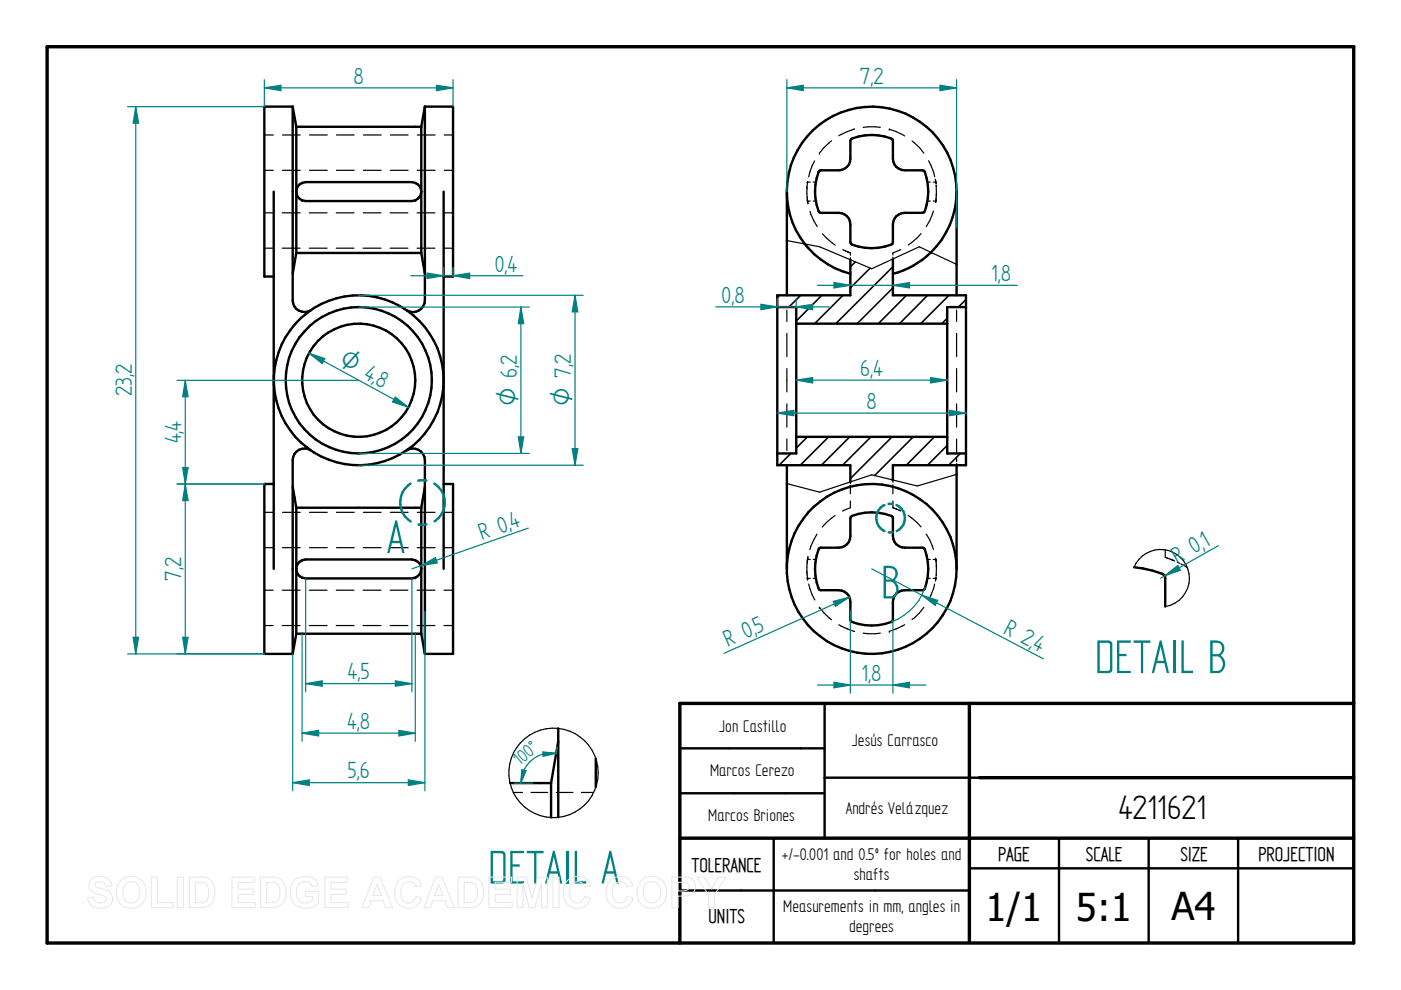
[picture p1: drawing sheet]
<svg xmlns="http://www.w3.org/2000/svg" width="297mm" height="210mm" viewBox="0 0 297 210" stroke-linecap="round" stroke-linejoin="round" font-family="sans-serif">
<path d="M10 9.9h277v190h-277zM205.5 149.1v50.5M287 149.1h-142.9v50.8M144.1 177.7h142.9M207.6 164.9h79.4" fill="none" stroke="#000" stroke-width=".72"/>
<g fill="none" stroke="#000" stroke-width=".51">
<path d="M62.1 22.6v41.1a2.5 2.5 0 0 0 3.9 2M62.1 22.6l.7 4.3M62.1 22.6h-6.1v36h2M62.8 26.9v26.7M62.8 26.9h26.5M63.5 39.1l1.3-.5h22.5a2.01 2.01 0 0 1 2 2 2.01 2.01 0 0 1-2 2h-22.5a2.01 2.01 0 0 1-1.9-1.3 2.01 2.01 0 0 1 .6-2.2zM89.3 26.9v26.7M90.1 22.6v41.1a2.52 2.52 0 0 1-3.9 2M90.1 22.6l-.8 4.3M90.1 22.6h6v36h-2M173.7 36.2l4.1-.1a2.46 2.46 0 0 0 2.5-2.5v-3.8l.1-.3a10.9 10.9 0 0 1 8.8 0l.1 4.1a2.46 2.46 0 0 0 2.5 2.5l4.1 .1a11 11 0 0 1 0 8.8l-4.1 .1a2.46 2.46 0 0 0-2.5 2.5l-.1 4.1a10.9 10.9 0 0 1-8.8 0l-.1-.3v-3.8a2.46 2.46 0 0 0-2.5-2.5l-4.1-.1a11 11 0 0 1 0-8.8zM58 40.6v80"/>
<path d="M62.8 53.6l-.7 4.4M62.8 53.6h26.5M89.3 53.6l.8 4.4M94.1 40.6v80M166.8 40.6v22M180.3 55.1v7.5h-15.5v36h15.5v3.6M189.3 54.9v7.7h15.5v36h-15.5v3.2M197.4 53.5a17.3 17.3 0 0 1-8.1 4.5M198.6 52.2a18 18 0 0 0-4.4-26.9 18 18 0 0 0-26 8.3 18 18 0 0 0 12.1 24.4M198.6 52.2l-1.2 1.3M202.8 40.6v22M164.8 65.1h4v31h-4"/>
<path d="M168.8 68.6h32M204.8 65.1h-4v31h4M66 95.5a2.47 2.47 0 0 0-3.9 2.1v41M86.2 95.5a2.52 2.52 0 0 1 3.9 2.1v41M166.8 98.6v22.9a18 18 0 0 0 18.5 17.1 18 18 0 0 0 17.5-18M168.8 92.6h32M202.8 98.6v22M58 102.6h-2v36h6.1M62.1 103.2l.7 4.5M62.8 107.7h26.5M62.8 107.7v26.7M63.5 119.1l1.3-.5h22.5a2.01 2.01 0 0 1 2 2 2.01 2.01 0 0 1-2 2h-22.5a2.01 2.01 0 0 1-1.9-1.3 2.01 2.01 0 0 1 .6-2.2z"/>
<path d="M89.3 107.7v26.7M90.1 103.2l-.8 4.5M94.1 102.6h2v36h-6M166.8 119.8a18 18 0 0 1 18.4-17.2 18 18 0 0 1 17.6 18M173.7 116.2l4.1-.1a2.46 2.46 0 0 0 2.5-2.5v-3.7l.1-.3a10.9 10.9 0 0 1 8.8 0l.1 4a2.46 2.46 0 0 0 2.5 2.5l4.1 .1a11 11 0 0 1 0 8.9h-4.1a2.46 2.46 0 0 0-2.5 2.5l-.1 4.1a10.9 10.9 0 0 1-8.8 0l-.1-.3v-3.8a2.46 2.46 0 0 0-2.5-2.5h-4.1a11 11 0 0 1 0-8.9zM62.8 134.4l-.7 4.2M62.8 134.4h26.5M89.3 134.4l.8 4.2M144.1 158.7h30.7M174.8 149.1v28.6M144.1 168.2h30.7M164 177.7v22.2"/>
<path d="M207.6 164.9h-32.8M224.5 177.7v22.2M243.5 177.7v22.2M262.5 177.7v22.2M144.1 188.8h61.4M205.5 184.1h81.5"/>
<circle cx="76" cy="80.6" r="18"/>
<circle cx="76.1" cy="80.6" r="15.5"/>
<circle cx="76.1" cy="80.6" r="12"/>
</g>
<g fill="none" stroke="#000" stroke-width=".25">
<path d="M56 36.1h2M56 28.6h2M59.9 36.1h3.8M59.9 28.6h3.8M64 38.8h.1M64.1 38.7h.1M65.6 36.1h3.8M65.6 28.6h3.8M71.3 36.1h3.8M71.3 28.6h3.8M77 36.1h3.8M77 28.6h3.8"/>
<path d="M82.8 36.1h3.7M82.8 28.6h3.7M88 38.7l.1 .1M88.1 38.8h.1M88.5 36.1h3.7M88.5 28.6h3.7M94.2 36.1h1.9M94.2 28.6h1.9M171.1 39.3v1.7l.2 2-.1-.2M171.1 39.7v.4M171.2 38.6h.6M171.2 38.6h.1"/>
<path d="M171.2 38.6v.6M172.4 38.6h.6M172.7 34.1l-.5 1-.8 2.4M173.7 32.5h.1M176.3 29.8l-1.6 1.5-1 1.2M181.2 27.3l-3.4 1.5M183 27l1.1-.1 2.5 .1M188.5 27.4h.1M188.5 27.4l1.5 .5 1.8 .9M193.4 29.9l1.5 1.4 1 1.2M196.6 38.6h.6M196.9 34.1l1 2.4 .3 1"/>
<path d="M197.9 38.6h.5M198.3 38v.1M198.3 38.1h.1M198.4 38.4v.1M198.4 38.3v.1M198.4 38.7l.1 .1M198.4 38.6h.1M198.5 38.8v.2M198.5 39.2l-.1 3.7M56 45.1h1.9M56 52.6h1.9M59.9 45.1h3.7"/>
<path d="M59.9 52.6h3.7M64 42.5h.1M64.1 42.5h.1M65.6 45.1h3.7M65.6 52.6h3.7M71.3 45.1h3.8M71.3 52.6h3.8M77 45.1h3.8M77 52.6h3.8M82.7 45.1h3.8M82.7 52.6h3.8M88 42.5h.1"/>
<path d="M88.1 42.5h.1M88.4 45.1h3.8M88.4 52.6h3.8M90.1 58v1.9M94.1 45.1h2M94.1 52.6h2M166.8 51l7 1.3 11 4.7 10.1-4.7 7.9 3.7M166.8 40.3h.1M166.8 40.4h.1M166.8 40.6h.1M170.6 51.6h.1M170.6 51.6v.1"/>
<path d="M171.1 41.8l.1 .2M171.2 42.2v.4M171.2 42.6h.6M171.2 42.6h.1M171.2 42.7v.1M171.2 42.8h.1M171.3 43.1h.1M171.3 52.5l.4 .4M171.7 44.8l.8 2 .8 1.2M172 53.3l.3 .3M172.4 42.6h.6M174.4 49.6l2.7 2.4"/>
<path d="M178.7 52.9l1.6 .7M179.2 53.2l.2 .1M179.6 53.3l.3 .2M180.1 53.6h.2M180.3 53.6v.5M180.3 54.7v.4M189.3 54.5v.4M191 52.9l-1.7 .7v.5M195.3 49.5l-.9 1-1.8 1.4M196.6 42.6h.6M197.4 53.5h.1M197.9 44.7l-.8 2.1-.7 1.2"/>
<path d="M198.4 42.5l-.5 .1M198.4 42.6h.1M198.5 42.5h.1M198.5 42v.5M198.5 42.5h-.1M198.5 41.1v.4M202.8 40.6h.1M202.8 40.4v.1M202.8 40.2v.1M86.1 65.7l.9 .4M89.4 65.3l-.7 .6-.8 .2M90.1 61.8v1.9l-.2 .8"/>
<path d="M166.8 65.7v2.5M166.8 70.7v4.9M166.8 78.1v5M202.8 65.7v2.5M202.8 70.7v4.9M202.8 78.1v5M86.9 95.2l-.8 .3M87.9 95.1a2.26 2.26 0 0 1 1.5 .8M89.9 96.7l.2 .9v1.8M166.8 85.6v5M166.8 93.1v2.4M202.8 85.6v5"/>
<path d="M202.8 93.1v3.1M202.8 98.3v.3M202.8 96.9v1M56 108.6h2M56 116.1h2M59.9 108.6h3.8M59.9 116.1h3.8M64 118.8h.1M64.1 118.7h.1M65.6 108.6h3.8M65.6 116.1h3.8M71.3 108.6h3.8"/>
<path d="M71.3 116.1h3.8M77 108.6h3.8M77 116.1h3.8M82.8 108.6h3.7M82.8 116.1h3.7M88 118.7h.1M88.1 118.8h.1M88.5 108.6h3.7M88.5 116.1h3.7M90.1 101.3v1.9M94.2 108.6h1.9M94.2 116.1h1.9"/>
<path d="M171.1 109h.1M171.2 119.2l-.1 .3M171.2 118.7v.1M171.2 118.6h.6M171.2 118.8v.2M171.2 118.8h.1M171.2 118.7h.1M171.2 118.4h.1M171.2 118.4v.1M171.2 108.8h.1M171.2 108.8v.1M171.3 118.3l-.1 .1"/>
<path d="M171.3 118.4l-.2 1.9 .1 1.7M171.3 118v.2M171.4 108.7h.1M171.5 108.5l-.1 .1M171.7 108.3l-.1 .1M172.4 118.6h.6M173.2 113.2l-.7 1.2-.8 2.1M177 109.3l-1.8 1.5-.9 1M180.3 102.2v.3M180.3 102.9v1.8M180.3 106.2v1.5l-1.7 .7M189.3 107.7h.2"/>
<path d="M189.3 101.8v.4M189.3 102.8v1.9M189.3 107.7l1.7 .6M189.3 106.2v1.5M189.8 107.8l.5 .2M190.6 108.2h.2M192.6 109.3l1.8 1.5 .9 .9M196.4 113.2l.7 1.2 .8 2.1M196.6 118.6h.6M197.9 118.6h.5M198.4 118.3l.1 3.8M198.4 118.6l.1 .7"/>
<path d="M198.4 118.6h.1M198.5 119.8v.4M202.8 100.6l-8.3 2.4-9.7-2.3-11 3.7-7-1.9M56 132.6h1.9M56 125.1h1.9M59.9 132.6h3.7M59.9 125.1h3.7M64 122.5h.1M64.1 122.5h.1M65.6 132.6h3.7M65.6 125.1h3.7M71.3 132.6h3.8"/>
<path d="M71.3 125.1h3.8M77 132.6h3.8M77 125.1h3.8M82.7 132.6h3.8M82.7 125.1h3.8M88 122.5h.1M88.1 122.5h.1M88.4 132.6h3.8M88.4 125.1h3.8M94.1 132.6h2M94.1 125.1h2M166.8 121v.2"/>
<path d="M166.8 120.6v.2M166.8 121.5h.1M171.1 121.2v.3M171.2 122v.5M171.2 122.6h.1M171.2 122.6v.1M171.2 122.6h.6M171.2 122.5h.1M171.2 122.7h.1M171.2 122.8h.1M171.4 123.8l.8 2.4 .6 1M172.4 122.6h.6"/>
<path d="M173.7 128.8h.1M173.7 128.8l1 1.2 1.6 1.4M177.8 132.5l3.4 1.4M183 134.2l2.6 .2 1-.2M188.5 133.9h.1M191.8 132.5l-3.3 1.4M195.9 128.8l-1 1.2-1.5 1.4M196.6 122.6h.6M197.9 122.6h.5M198.2 123.8l-.3 1-1 2.4M198.3 123.1v.1M198.4 122.9h.1"/>
<path d="M198.4 122.8v.1M198.4 122.6h.1M198.5 122.5l-.1 .1M198.5 122.3v.2"/>
</g>
<g fill="none" stroke="#000" stroke-width=".34">
<path d="M181.4 55.5l-1.1 1.1M184.5 56.9l-4.2 4.1M189.3 56.6l-12.1 12M165.3 62.6l-.5 .5M169.8 62.6l-2.5 2.5M174.2 62.6l-5.4 5.5M178.7 62.6l-6 6M189.3 61l-7.6 7.6M192.2 62.6l-6 6M196.7 62.6l-6 6M200.8 67.5l-1.1 1.1M201.2 62.6l-6 6"/>
<path d="M204.8 63.5l-1.6 1.6M167.7 96.1l-2.5 2.5M171.2 92.6l-2.4 2.4M175.7 92.6l-6 6M180.2 92.6l-6 6M184.7 92.6l-6.1 6M189.1 92.6l-8.8 8.9M193.6 92.6l-8.2 8.2M198.1 92.6l-6 6M200.8 94.4l-4.2 4.2M203.6 96.1l-2.5 2.5M189.3 101.4l-.2 .3"/>
</g>
<path d="M76.1 62.6h47.6M121.9 62.6l.6 3.5h-1.2zM76.1 98.6h47.6" fill="none" stroke="#008080" stroke-width=".25"/>
<path d="M121.9 62.6l.6 3.5h-1.2z" fill="#008080"/>
<path d="M121.3 95.1h1.2l-.6 3.5z" fill="none" stroke="#008080" stroke-width=".25"/>
<path d="M121.3 95.1h1.2l-.6 3.5z" fill="#008080"/>
<path d="M76.1 65.1h36.1M110.4 65.1l.6 3.5h-1.1zM121.9 62.6v36M76.1 96.1h36.1" fill="none" stroke="#008080" stroke-width=".25"/>
<path d="M110.4 65.1l.6 3.5h-1.1z" fill="#008080"/>
<path d="M109.9 92.6h1.1l-.6 3.5z" fill="none" stroke="#008080" stroke-width=".25"/>
<path d="M109.9 92.6h1.1l-.6 3.5z" fill="#008080"/>
<path d="M65.5 74.9l3.4 1.1-.6 1.1zM65.5 74.9l21.1 11.5M110.4 65.1v31" fill="none" stroke="#008080" stroke-width=".25"/>
<path d="M65.5 74.9l3.4 1.1-.6 1.1z" fill="#008080"/>
<path d="M83.8 84.2l2.8 2.2-3.4-1.2z" fill="none" stroke="#008080" stroke-width=".25"/>
<path d="M83.8 84.2l2.8 2.2-3.4-1.2z" fill="#008080"/>
<path d="M90.5 57.9l3.6 .6-3.6 .6zM94.1 56.7v1.9M96.1 56.7v1.9" fill="none" stroke="#008080" stroke-width=".25"/>
<path d="M90.5 57.9l3.6 .6-3.6 .6z" fill="#008080"/>
<path d="M96.1 58.5l3.5-.6v1.2z" fill="none" stroke="#008080" stroke-width=".25"/>
<path d="M96.1 58.5l3.5-.6v1.2z" fill="#008080"/>
<path d="M87.1 58.5h23.8M64.8 122.6v24.1M87.3 122.6v24.1M83.8 144.4l3.5 .5-3.5 .6z" fill="none" stroke="#008080" stroke-width=".25"/>
<path d="M83.8 144.4l3.5 .5-3.5 .6z" fill="#008080"/>
<path d="M64.8 144.9l3.5-.5v1.1z" fill="none" stroke="#008080" stroke-width=".25"/>
<path d="M64.8 144.9l3.5-.5v1.1z" fill="#008080"/>
<path d="M64 134.4v22.8M88.1 134.4v22.8M64 155.4l3.6-.5v1.1zM64.8 144.9h22.5" fill="none" stroke="#008080" stroke-width=".25"/>
<path d="M64 155.4l3.6-.5v1.1z" fill="#008080"/>
<path d="M84.6 154.9l3.5 .5-3.5 .6z" fill="none" stroke="#008080" stroke-width=".25"/>
<path d="M84.6 154.9l3.5 .5-3.5 .6z" fill="#008080"/>
<path d="M62.1 138.6v29.1M90.1 129.6v38.1M64 155.4h24.1M62.1 165.9l3.5-.5v1.1z" fill="none" stroke="#008080" stroke-width=".25"/>
<path d="M62.1 165.9l3.5-.5v1.1z" fill="#008080"/>
<path d="M86.6 165.4l3.5 .5-3.5 .6z" fill="none" stroke="#008080" stroke-width=".25"/>
<path d="M86.6 165.4l3.5 .5-3.5 .6z" fill="#008080"/>
<path d="M89.2 120l3.1-1.8 .4 1.1zM112 112l-24.7 8.6M62.1 165.9h28" fill="none" stroke="#008080" stroke-width=".25"/>
<path d="M89.2 120l3.1-1.8 .4 1.1z" fill="#008080"/>
<path d="M37.5 102.6h18.5M39.3 102.6l.6 3.5h-1.2zM37.5 138.6h18.5" fill="none" stroke="#008080" stroke-width=".25"/>
<path d="M39.3 102.6l.6 3.5h-1.2z" fill="#008080"/>
<path d="M38.7 135.1h1.2l-.6 3.5z" fill="none" stroke="#008080" stroke-width=".25"/>
<path d="M38.7 135.1h1.2l-.6 3.5z" fill="#008080"/>
<path d="M39.3 102.6v36M115.1 159.4l2.8 .3-2.8 .7zM118.1 158.4l-.2 1.5M109 166h4" fill="none" stroke="#008080" stroke-width=".25"/>
<path d="M87 102.5a4.8 4.8 0 0 0 .1 8.1M88.7 101.9h1.7M90.4 111.2l-.6 .1-1.1-.1M92.1 102.5a4.7 4.7 0 0 1 0 8" fill="none" stroke="#008080" stroke-width=".51"/>
<path d="M118.4 154.4v18.9M118.4 157.2l-1.6 8.8M108.2 166h8.6M116.8 166v7.3M126.3 160.9v6" fill="none" stroke="#000" stroke-width=".51"/>
<g fill="none" stroke="#000" stroke-width=".25">
<path d="M118.4 155.3v1.9M108.8 168h2M112.6 168h3.5M117.9 168h3.6M123.3 168h2.6"/>
<circle cx="117.4" cy="163.9" r="9.5"/>
</g>
<path d="M115.1 159.4l2.8 .3-2.8 .7z" fill="#008080"/>
<path d="M110.6 163.2l.9 .2-1.1 2.6z" fill="none" stroke="#008080" stroke-width=".25"/>
<path d="M110.6 163.2l.9 .2-1.1 2.6z" fill="#008080"/>
<path d="M37.5 80.6h38.6M38.7 99.1h1.2l-.6 3.5zM37.5 102.6h18.5M117.9 159.7a6.5 6.5 0 0 0-7.5 6.3" fill="none" stroke="#008080" stroke-width=".25"/>
<path d="M38.7 99.1h1.2l-.6 3.5z" fill="#008080"/>
<path d="M39.3 80.6l.6 3.5h-1.2z" fill="none" stroke="#008080" stroke-width=".25"/>
<path d="M39.3 80.6l.6 3.5h-1.2z" fill="#008080"/>
<path d="M39.3 80.6v22M184.8 120.6l36.4 19.1M195.4 126.2l3.4 1.1-.5 1.1zM196.1 124.6a11.9 11.9 0 0 1-7.1 7.3" fill="none" stroke="#008080" stroke-width=".25"/>
<path d="M195.4 126.2l3.4 1.1-.5 1.1z" fill="#008080"/>
<path d="M180.3 129.5v17.5M189.3 131.4v15.6M189.3 145.2l3.5-.5v1.1z" fill="none" stroke="#008080" stroke-width=".25"/>
<path d="M189.3 145.2l3.5-.5v1.1z" fill="#008080"/>
<path d="M176.8 144.7l3.5 .5-3.5 .6z" fill="none" stroke="#008080" stroke-width=".25"/>
<path d="M176.8 144.7l3.5 .5-3.5 .6z" fill="#008080"/>
<path d="M176.7 127.5l3.4-.9-3 2zM180.1 126.6l-26.6 11.9M173.3 145.2h23" fill="none" stroke="#008080" stroke-width=".25"/>
<path d="M176.7 127.5l3.4-.9-3 2z" fill="#008080"/>
<path d="M166.8 18.6l3.5-.5v1.1zM166.8 16.9v23.7M202.8 16.9v31.4" fill="none" stroke="#008080" stroke-width=".25"/>
<path d="M166.8 18.6l3.5-.5v1.1z" fill="#008080"/>
<path d="M199.3 18.1l3.5 .5-3.5 .6z" fill="none" stroke="#008080" stroke-width=".25"/>
<path d="M199.3 18.1l3.5 .5-3.5 .6z" fill="#008080"/>
<path d="M166.8 18.6h36M176.8 59.9l3.5 .6-3.5 .5z" fill="none" stroke="#008080" stroke-width=".25"/>
<path d="M176.8 59.9l3.5 .6-3.5 .5z" fill="#008080"/>
<path d="M189.3 60.5l3.5-.6v1.1z" fill="none" stroke="#008080" stroke-width=".25"/>
<path d="M189.3 60.5l3.5-.6v1.1z" fill="#008080"/>
<path d="M164.8 63.3v1.8M168.8 63.3v1.8M168.8 65.1l3.5-.6v1.2zM173.3 60.5h42.4" fill="none" stroke="#008080" stroke-width=".25"/>
<path d="M168.8 65.1l3.5-.6v1.2z" fill="#008080"/>
<path d="M161.3 64.5l3.5 .6-3.5 .6z" fill="none" stroke="#008080" stroke-width=".25"/>
<path d="M161.3 64.5l3.5 .6-3.5 .6z" fill="#008080"/>
<path d="M151.8 65.1h24M168.8 80.6l3.5-.5v1.1z" fill="none" stroke="#008080" stroke-width=".25"/>
<path d="M168.8 80.6l3.5-.5v1.1z" fill="#008080"/>
<path d="M197.3 80.1l3.5 .5-3.5 .6z" fill="none" stroke="#008080" stroke-width=".25"/>
<path d="M197.3 80.1l3.5 .5-3.5 .6z" fill="#008080"/>
<path d="M27 22.6h29M168.8 80.6h32M27 138.6h29M28.2 135.1h1.2l-.6 3.5z" fill="none" stroke="#008080" stroke-width=".25"/>
<path d="M28.2 135.1h1.2l-.6 3.5z" fill="#008080"/>
<path d="M28.8 22.6l.6 3.5h-1.2z" fill="none" stroke="#008080" stroke-width=".25"/>
<path d="M28.8 22.6l.6 3.5h-1.2z" fill="#008080"/>
<path d="M28.8 22.6v116M258.3 115.7l-12.2 6.9M246.9 122.1l2.8-2.2 .6 1z" fill="none" stroke="#008080" stroke-width=".25"/>
<path d="M187.5 107.1a3 3 0 0 0-1.7 2.8 3 3 0 0 0 1.7 2.7M188.4 106.8h.8M188.4 112.9h.8M190.1 107.1a3.1 3.1 0 0 1 1.8 2.7 3.1 3.1 0 0 1-1.8 2.8" fill="none" stroke="#008080" stroke-width=".51"/>
<path d="M240.5 120.3a18.4 18.4 0 0 1 6.3 1.6l.3 .7v6" fill="none" stroke="#000" stroke-width=".51"/>
<path d="M247.1 118.2l.5 .2M247.1 118.2l1.6 .6M247.1 116.6v1.6M248.1 118.6l.9 .4M249.6 119.2l.5 .2M250.4 119.5l1.3 .8M240.5 120.3a6.1 6.1 0 0 1 10.3-1.5 6.1 6.1 0 0 1-3.7 9.8" fill="none" stroke="#000" stroke-width=".25"/>
<path d="M246.9 122.1l2.8-2.2 .6 1z" fill="#008080"/>
<path d="M56 18.6l3.6-.5v1.1zM56 16.9v5.7M96.1 16.9v5.7" fill="none" stroke="#008080" stroke-width=".25"/>
<path d="M56 18.6l3.6-.5v1.1z" fill="#008080"/>
<path d="M92.5 18.1l3.6 .5-3.6 .6z" fill="none" stroke="#008080" stroke-width=".25"/>
<path d="M92.5 18.1l3.6 .5-3.6 .6z" fill="#008080"/>
<path d="M56 18.6h40.1M164.8 87.6l3.5-.6v1.1z" fill="none" stroke="#008080" stroke-width=".25"/>
<path d="M164.8 87.6l3.5-.6v1.1z" fill="#008080"/>
<path d="M201.3 87l3.5 .6-3.5 .5z" fill="none" stroke="#008080" stroke-width=".25"/>
<path d="M201.3 87l3.5 .6-3.5 .5z" fill="#008080"/>
<path d="M164.8 87.6h40" fill="none" stroke="#008080" stroke-width=".25"/>
<g fill="none" stroke="#e6e6e6" stroke-width=".21">
<path d="M19.3 186.5a3.1 3.1 0 0 1 4 .2l.4 1.1-1.3 .1a1.28 1.28 0 0 0-1-1 1.28 1.28 0 0 0-1.3 .5v.4a5.6 5.6 0 0 0 2.5 .9 1.98 1.98 0 0 1 1.2 2.4 1.98 1.98 0 0 1-2.2 1.5 2.48 2.48 0 0 1-3-2.2l1.2-.2a1.44 1.44 0 0 0 1.3 1.3 1.44 1.44 0 0 0 1.5-.9 1.18 1.18 0 0 0-1.4-.9 2.36 2.36 0 0 1-2.4-2l.1-.7zM25.8 186.5a3.3 3.3 0 0 1 3.9-.1 3.3 3.3 0 0 1 1.2 3.8 3.2 3.2 0 0 1-3.8 2.3 3.2 3.2 0 0 1-2.4-3.8 3 3 0 0 1 1.1-2.2zM26.5 187.5a1.87 1.87 0 0 1 2.2-.4 1.87 1.87 0 0 1 1 2.1 1.87 1.87 0 0 1-1.8 2.3 1.87 1.87 0 0 1-1.9-2.3l.1-.8zM32.1 186h1.3v5.3h3.3v1.1h-4.6zM37.6 186h1.3v6.4h-1.3zM40.1 186h2.4a2.79 2.79 0 0 1 3 3.3 2.79 2.79 0 0 1-2.9 3.1h-2.5zM41.4 187.1a2.64 2.64 0 0 1 2.5 .5 3.3 3.3 0 0 1-.3 3.5l-.8 .2h-1.4zM49.2 186h4.8v1.1h-3.5v1.4h3.2v1.1h-3.2v1.7h3.6v1.1h-4.9zM55.2 186h2.4a2.79 2.79 0 0 1 3.1 3.3 2.79 2.79 0 0 1-3 3.1h-2.5zM56.6 187.1a2.64 2.64 0 0 1 2.4 .5 3.3 3.3 0 0 1-.3 3.5l-.8 .2h-1.3zM62.3 186.8a3.6 3.6 0 0 1 4.6-.2l.6 1.1-1.3 .3a1.8 1.8 0 0 0-2.2-1 1.8 1.8 0 0 0-1.2 2.1 2.01 2.01 0 0 0 1.1 2.2 2.01 2.01 0 0 0 2.3-.4v-.8h-1.5v-1.1h2.9v2.6a3.8 3.8 0 0 1-5.5-.3 4 4 0 0 1 .2-4.5zM68.9 186h4.8v1.1h-3.5v1.4h3.2v1.1h-3.2v1.7h3.6v1.1h-4.9z"/>
<path d="M79.2 186h1.4l2.6 6.4h-1.4l-.6-1.4h-2.5l-.6 1.4h-1.4zM79.9 187.5l.9 2.4h-1.7zM84.5 186.7a2.87 2.87 0 0 1 4.9 1l-1.3 .3a1.6 1.6 0 0 0-1.8-1 1.6 1.6 0 0 0-1.3 1.7 2.19 2.19 0 0 0 1.3 2.7 1.55 1.55 0 0 0 1.9-1.3l1.2 .4a2.93 2.93 0 0 1-3.4 2 2.93 2.93 0 0 1-2.3-3.3v-.6a3.2 3.2 0 0 1 .8-1.9zM92.3 186h1.4l2.6 6.4h-1.4l-.5-1.4h-2.6l-.5 1.4h-1.4zM93 187.5l.9 2.4h-1.7zM97.1 186h2.4a2.79 2.79 0 0 1 3 3.3 2.79 2.79 0 0 1-2.9 3.1h-2.5zM98.4 187.1a2.64 2.64 0 0 1 2.4 .5 3.3 3.3 0 0 1-.2 3.5l-.9 .2h-1.3zM103.7 186h4.8v1.1h-3.5v1.4h3.2v1.1h-3.2v1.7h3.6v1.1h-4.9zM109.6 186h2l1.2 4.4 1.2-4.4h2v6.4h-1.2v-5.1l-1.4 5.1h-1.2l-1.3-5.1v5.1h-1.3zM117.2 186h1.3v6.4h-1.3zM120.3 186.7a2.87 2.87 0 0 1 4.8 1l-1.2 .3a1.6 1.6 0 0 0-1.9-1 1.6 1.6 0 0 0-1.2 1.7 2.19 2.19 0 0 0 1.3 2.7 1.55 1.55 0 0 0 1.8-1.3l1.3 .4a2.93 2.93 0 0 1-3.5 2 2.93 2.93 0 0 1-2.2-3.3v-.6a3.2 3.2 0 0 1 .8-1.9zM129.3 186.7a2.87 2.87 0 0 1 4.9 1l-1.2 .3a1.6 1.6 0 0 0-1.9-1 1.6 1.6 0 0 0-1.3 1.7 2.19 2.19 0 0 0 1.3 2.7 1.55 1.55 0 0 0 1.9-1.3l1.2 .4a2.93 2.93 0 0 1-3.4 2 2.93 2.93 0 0 1-2.3-3.3l.1-.6a3.2 3.2 0 0 1 .7-1.9z"/>
<path d="M136.2 186.5a3.3 3.3 0 0 1 3.9-.1 3.3 3.3 0 0 1 1.1 3.8 3.2 3.2 0 0 1-3.7 2.3 3.2 3.2 0 0 1-2.4-3.8 3 3 0 0 1 1.1-2.2zM136.9 187.5a1.87 1.87 0 0 1 2.2-.4 1.87 1.87 0 0 1 .9 2.1 1.87 1.87 0 0 1-1.8 2.3 1.87 1.87 0 0 1-1.8-2.3l.1-.8zM142.4 186h2.1a2.5 2.5 0 0 1 2.7 1 2.08 2.08 0 0 1-.1 2.2 2.08 2.08 0 0 1-2.1 .8h-1.2v2.4h-1.4zM143.8 187.1h.6a1.28 1.28 0 0 1 1.7 .9 1.22 1.22 0 0 1-1.6 .9h-.7zM147.8 186h1.5l1.6 2.5 1.4-2.5h1.6l-2.4 3.7v2.7h-1.3v-2.7z"/>
</g>
<g font-size="11.3" fill="#008080">
<text x="82" y="117.3">A</text>
<text x="186.8" y="126.9">B</text>
<text x="232.2" y="142.7">DETAIL B</text>
<text x="103.5" y="187.3">DETAIL A</text>
</g>
<g font-size="8.1">
<text x="237.1" y="173.7">4211621</text>
<text x="208.9" y="195.3">1/1</text>
<text x="228.1" y="195.3">5:1</text>
<text x="248.4" y="195.1">A4</text>
</g>
<g font-size="5.6" fill="#008080">
<text x="74.9" y="17.8">8</text>
<text x="182.3" y="17.8">7,2</text>
<text x="104.9" y="57.6">0,4</text>
<text x="210.1" y="59.6">1,8</text>
<text x="153" y="64.2">0,8</text>
<text x="27.9" y="84" transform="rotate(-90 27.9 84)">23,2</text>
<text x="77" y="80.1" transform="rotate(29 77 80.1)">4,</text>
<text x="79.3" y="81.4" transform="rotate(29 79.3 81.4)">8</text>
<text x="182.4" y="79.8">6,4</text>
<text x="183.7" y="86.7">8</text>
<text x="38.4" y="94" transform="rotate(-90 38.4 94)">4,4</text>
<text x="108.6" y="112.2" transform="rotate(-19 108.6 112.2)">4</text>
<text x="102.1" y="114.5" transform="rotate(-19 102.1 114.5)">R 0,</text>
<text x="249.6" y="119.6" transform="rotate(-29 249.6 119.6)">R 0,</text>
<text x="255.6" y="116.2" transform="rotate(-29 255.6 116.2)">1</text>
<text x="38.4" y="123.1" transform="rotate(-90 38.4 123.1)">7,2</text>
<text x="154.3" y="137.2" transform="rotate(-24 154.3 137.2)">R 0,</text>
<text x="160.6" y="134.4" transform="rotate(-24 160.6 134.4)">5</text>
<text x="212.6" y="134.2" transform="rotate(28 212.6 134.2)">R 2,</text>
<text x="218.7" y="137.4" transform="rotate(28 218.7 137.4)">4</text>
<text x="73.7" y="144.1">4,5</text>
<text x="182.7" y="144.4">1,8</text>
<text x="73.6" y="154.6">4,8</text>
<text x="73.7" y="165.1">5,6</text>
</g>
<g font-size="5.4" fill="#008080">
<text x="71.7" y="77.3" transform="rotate(28 71.7 77.3)">O</text>
<text x="109.6" y="86.1" transform="rotate(-90 109.6 86.1)">O 6,2</text>
<text x="121" y="86.1" transform="rotate(-90 121 86.1)">O 7,2</text>
</g>
<g font-size="4.8">
<text x="146.6" y="184.8">TOLERANCE</text>
<text x="211.6" y="182.5">PAGE</text>
<text x="230.2" y="182.5">SCALE</text>
<text x="250.3" y="182.5">SIZE</text>
<text x="266.8" y="182.5">PROJECTION</text>
<text x="150.2" y="195.8">UNITS</text>
</g>
<text font-size="4.5" fill="#008080" x="110.1" y="162.4" transform="rotate(-40 110.1 162.4)">100°</text>
<g font-size="4.1">
<text x="152.5" y="155.1">Jon Castillo</text>
<text x="180.6" y="158.2">Jesús Carrasco</text>
<text x="150.5" y="164.5">Marcos Cerezo</text>
<text x="179.3" y="172.6">Andrés Velázquez</text>
<text x="150.2" y="174.1">Marcos Briones</text>
<text x="165.8" y="182.4">+/-0.001 and 0.5º for holes and</text>
<text x="181" y="186.6">shafts</text>
<text x="166.1" y="193.5">Measurements in mm, angles in</text>
<text x="180" y="197.6">degrees</text>
</g>
</svg>
